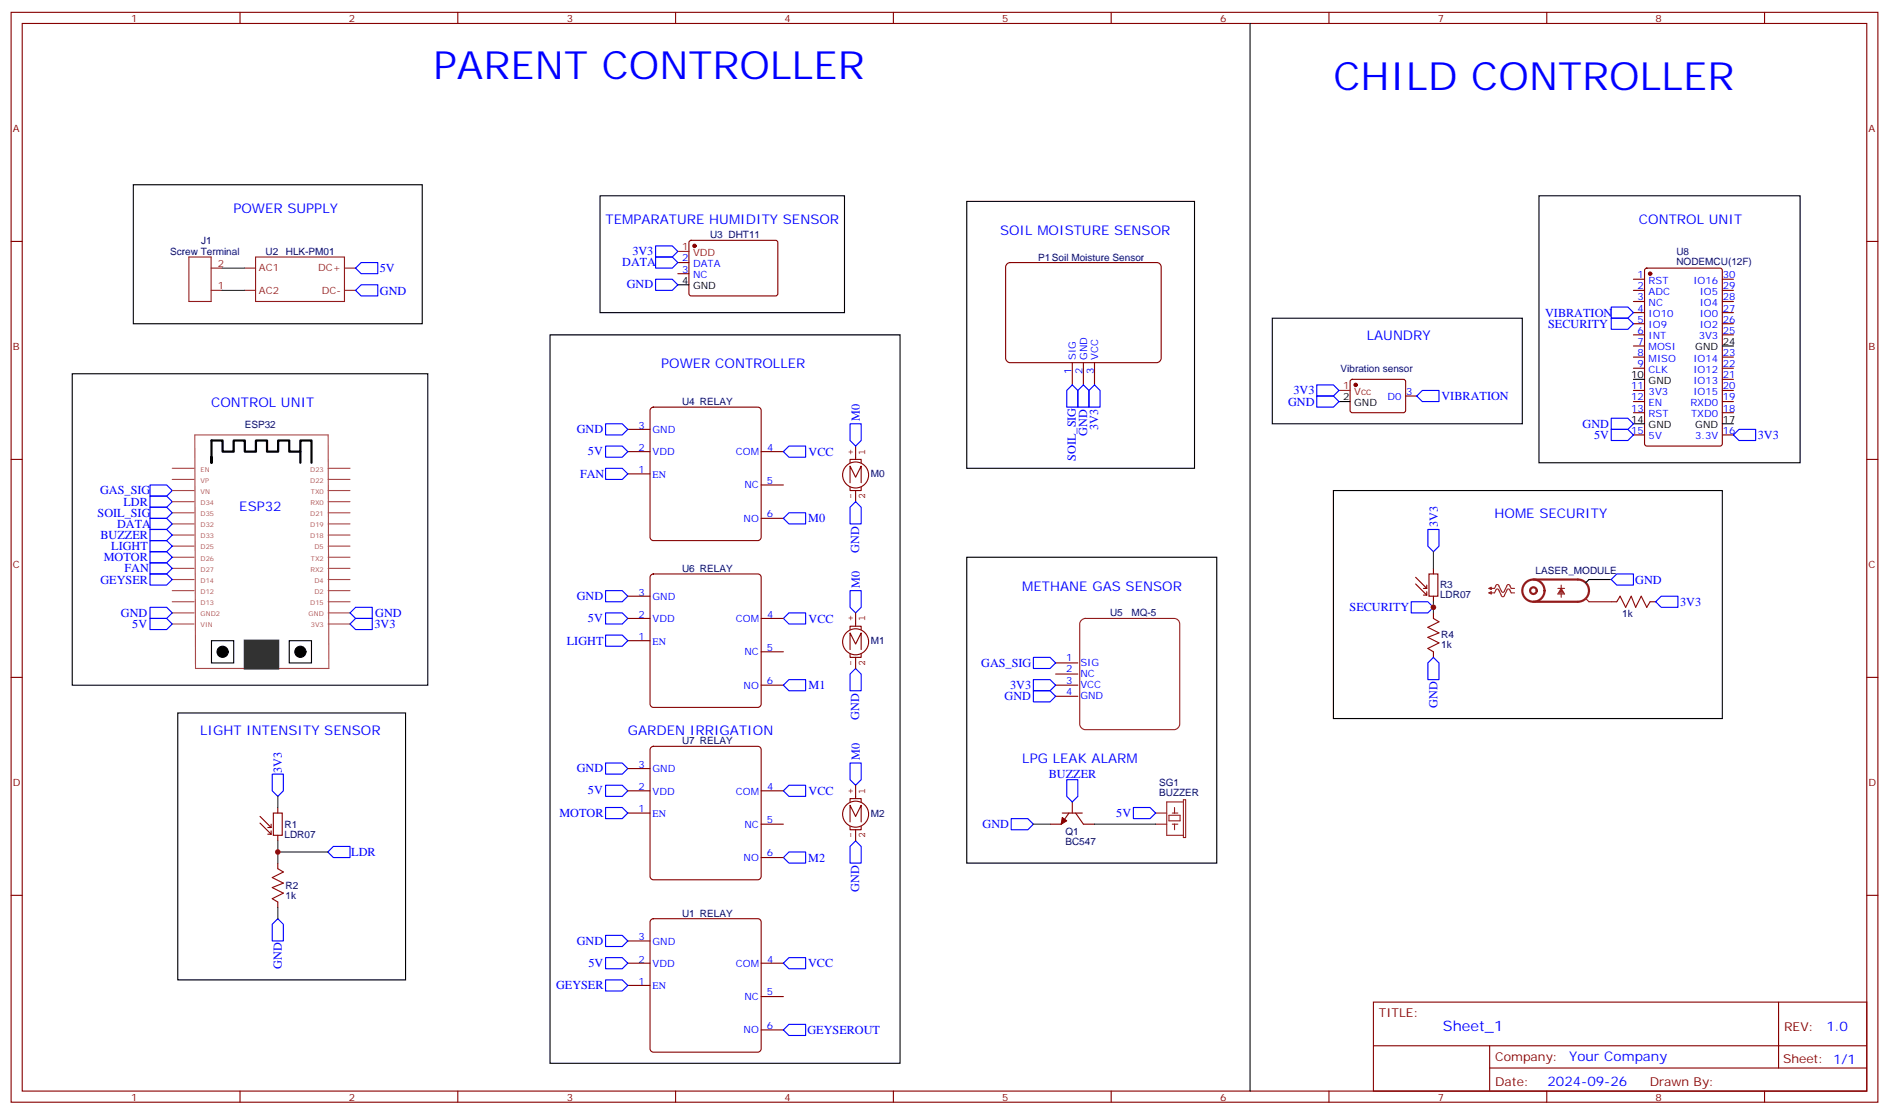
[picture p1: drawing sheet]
<svg xmlns="http://www.w3.org/2000/svg" width="600mm" height="353mm" viewBox="0 0 600 353" stroke-linecap="round" stroke-linejoin="round" font-family="sans-serif">
<g fill="none" stroke="#870000" stroke-width=".35">
<path d="M3.5 3.9h592.7v345.7h-592.7zM7.1 7.4h585.6v338.7h-585.6zM76.2 3.9v3.5M145.3 3.9v3.5M214.5 3.9v3.5M283.6 3.9v3.5M352.8 3.9v3.5M421.9 3.9v3.5M491.1 3.9v3.5M560.2 3.9v3.5M3.5 76.6h3.6M219 76.4l.4-.2 27.1 .1 .4 .6v16.5l-.7 .5-27-.1-.5-.6v-16.3z"/>
<path d="M592.7 76.6h3.5M215.2 83.3h3.5M215.2 86.8h3.5M199.3 136.2h7.1M206.6 129.6l.8-.4h33.2l.8 .4 .3 .6v40.2l-.5 .9-.6 .2h-33.2l-.8-.5-.2-.6v-40.2zM3.5 145.7h3.6M199.3 150.3h7.1M199.3 143.3h7.1M241.7 143.3h7M241.7 153.8h7M592.7 145.7h3.5M241.7 164.4h7"/>
<path d="M3.5 214.9h3.6M592.7 214.9h3.5M3.5 284h3.6M592.7 284h3.5M436 317.9h156.7v28.2h-156.7zM564.7 317.9v20.9M436.1 331.7h156.4M472.9 338.8h119.6M472.9 331.7v14.1M76.2 346.1v3.5M145.3 346.1v3.5M214.5 346.1v3.5"/>
<path d="M283.6 346.1v3.5M352.8 346.1v3.5M421.9 346.1v3.5M491.1 346.1v3.5M560.2 346.1v3.5"/>
</g>
<path d="M77.6 92.1h3.5M77.6 85.1h3.5M81.1 81.5h28.3v14.1h-28.3zM109.4 92.1h3.5M109.4 85.1h3.5" fill="none" stroke="#8c2424" stroke-width=".35"/>
<circle cx="220.5" cy="78" r=".53" fill="#870000" stroke="#870000" stroke-width=".35"/>
<path d="M215.2 79.8h3.5" fill="none" stroke="#f00" stroke-width=".35"/>
<path d="M215.2 90.3h3.5" fill="none" stroke="#000" stroke-width=".35"/>
<path d="M269.9 154.6v1h3.5v-1M269.9 146.8v-1.1h3.5v1.1M269.9 153.1v-5.3l1.7 3.6 1.8-3.6v5.3M271.6 141.5v4.2M271.6 155.6v3.5M275.8 150.7a4.1 4.1 0 0 0-5.9-3.8 4.1 4.1 0 0 0-.9 7 4.1 4.1 0 0 0 6.6-2.2l.2-.8" fill="none" stroke="#850000" stroke-width=".35"/>
<path d="M319.6 83.9l1.1-.6h46.5a1.41 1.41 0 0 1 1.5 1.4v28.9a1.51 1.51 0 0 1-1.5 1.4h-46.5a1.51 1.51 0 0 1-1.4-1.4v-28.9z" fill="#fff" stroke="#800000" stroke-width=".35"/>
<g fill="none" stroke="#870000" stroke-width=".35">
<path d="M518.6 88.6h3.5M518.6 92.1h3.5M518.6 95.6h3.5M518.6 99.2h3.5M522.3 85.3l.5-.2h23.3l.7 .4v55.3l-.5 .6-23.5 .1-.6-.5-.1-55.2zM546.8 88.6h3.5M546.8 92.1h3.5M546.8 95.6h3.5M546.8 99.2h3.5M340.4 115v7.1M344 115v7.1M347.5 115v7.1"/>
<path d="M518.6 102.7h3.5M518.6 106.2h3.5M518.6 109.7h3.5M518.6 113.3h3.5M518.6 116.8h3.5M546.8 102.7h3.5M546.8 106.2h3.5M546.8 113.3h3.5M546.8 116.8h3.5M428.9 120.5l.4-.2 16.5 .1 .5 .6-.1 9.5-.6 .4h-16.5l-.5-.7v-9.2zM446.3 125.6h3.5M518.6 123.9h3.5"/>
<path d="M518.6 127.4h3.5M518.6 130.9h3.5M518.6 138h3.5M546.8 123.9h3.5M546.8 127.4h3.5M546.8 130.9h3.5M546.8 138h3.5M546.8 120.3h3.5M199.3 196.2h7.1M199.3 189.1h7.1M206.6 182.5l.8-.4h33.2l.8 .4 .3 .6v40.2l-.5 .9-.6 .2h-33.2l-.8-.5-.2-.6v-40.2zM241.7 196.2h7"/>
<path d="M455.1 194.4v1.8M511.5 190.9h1.8M523.9 190.9h1.7M199.3 203.2h7.1M241.7 217.3h7M241.7 206.8h7M335.1 210.3h7.1M335.1 213.8h7.1M335.1 217.3h7.1M455.1 206.8v1.7M206.6 237.2l.8-.5h33.2l.8 .5 .3 .6v40.2l-.5 .9-.6 .2h-33.2l-.8-.5-.2-.6v-40.2zM335.1 220.9h7.1"/>
<path d="M199.3 257.9h7.1M199.3 250.9h7.1M199.3 243.8h7.1M241.7 250.9h7M337.3 257.9h6.3M339.4 257.9l-2.5 3.5h-3.5M340.4 254.4v3.5M341.5 257.9l2.5 3.5h3.5M88.2 273.8v1.8M241.7 261.4h7M241.7 272h7M88.2 286.1v1.8"/>
<path d="M199.3 298.5h7.1M206.6 291.9l.8-.5h33.2l.8 .5 .3 .6v40.2l-.5 .9-.6 .2h-33.2l-.8-.5-.2-.6v-40.2zM199.3 312.6h7.1M199.3 305.5h7.1M241.7 305.5h7M241.7 316.1h7M241.7 326.7h7"/>
</g>
<g fill="none" stroke="#8c2424" stroke-width=".35">
<path d="M60 81.5h7v14.1h-7zM67 92.1h3.6M67 85.1h3.6M343.4 196.7l1.2-.5h28.2l1.2 .5 .5 1.2v31.8l-.5 1.2-1.2 .6h-28.2l-1.3-.6-.5-1.2v-31.8zM472.7 186.7h1.8l.3-.8a.53 .53 0 0 1 .6-.5 .53 .53 0 0 1 .5 .5l.7 1.5a.53 .53 0 0 0 .5 .5 .53 .53 0 0 0 .6-.5l.7-1.5a.53 .53 0 0 1 .5-.5 .53 .53 0 0 1 .5 .5l.4 .8h1M472.7 188.1h1.8l.3-.7a.53 .53 0 0 1 .6-.6 .53 .53 0 0 1 .5 .6l.7 1.4a.53 .53 0 0 0 .5 .5 .53 .53 0 0 0 .6-.5l.7-1.4a.53 .53 0 0 1 .5-.6 .53 .53 0 0 1 .5 .6l.4 .7h1M472.7 186.7l.7-.4v.7zM472.7 188.1l.7-.4v.7zM494.6 186.7h2.1M495.7 187.4l.7 .7h-1.5zM495.7 186.7l1 1.7h-2.1zM495.7 187l.3 .7h-.7z"/>
<path d="M495.7 185.6v1.1M495.7 188.4v1.1M366.9 257.9h3.5M371.1 258.6h3.5v1.8h-3.5zM372.2 257.9h1.7M372.9 256.2v1.7M375.7 254.4h-5.3v10.6h5.3M375.7 253.7h.7v12h-.7zM366.9 261.4h3.5M372.2 261.4h1.7M372.9 261.4v1.8"/>
</g>
<g fill="none" stroke="#00f" stroke-width=".35">
<path d="M208.1 78h5.3l1.8 1.8-1.8 1.7h-5.3zM112.9 85.1l1.8-1.8h5.2v3.5h-5.2zM114.7 90.3h5.2v3.6h-5.2l-1.8-1.8zM208.1 88.6h5.3l1.8 1.7-1.8 1.8h-5.3zM208.1 81.5h5.3l1.8 1.8-1.8 1.8h-5.3zM511.5 97.4h5.3l1.8 1.8-1.8 1.7h-5.3zM511.5 100.9h5.3l1.8 1.8-1.8 1.8h-5.3zM192.3 134.4h5.3l1.7 1.8-1.7 1.8h-5.3zM269.9 134.4h3.5v5.3l-1.8 1.8-1.7-1.8zM340.4 122.1l1.8 1.8v5.3h-3.5v-5.3zM342.2 123.9l1.8-1.8 1.7 1.8v5.3h-3.5zM347.5 122.1l1.7 1.8v5.3h-3.5v-5.3z"/>
<path d="M418 122.1h5.3l1.8 1.8-1.8 1.7h-5.3zM418 125.6h5.3l1.8 1.8-1.8 1.8h-5.3zM449.8 125.6l1.8-1.7h5.2v3.5h-5.2zM511.5 136.2h5.3l1.8 1.8-1.8 1.7h-5.3zM511.5 132.7h5.3l1.8 1.7-1.8 1.8h-5.3zM550.3 138l1.8-1.8h5.3v3.5h-5.3zM47.6 153.8h5.3l1.8 1.8-1.8 1.8h-5.3zM47.6 157.4h5.3l1.8 1.7-1.8 1.8h-5.3zM192.3 141.5h5.3l1.7 1.8-1.7 1.7h-5.3zM192.3 148.6h5.3l1.7 1.7-1.7 1.8h-5.3zM248.7 143.3l1.8-1.8h5.3v3.5h-5.3zM271.6 159.1l1.8 1.8v5.3h-3.5v-5.3z"/>
<path d="M47.6 164.4h5.3l1.8 1.8-1.8 1.8h-5.3zM47.6 160.9h5.3l1.8 1.8-1.8 1.7h-5.3zM47.6 168h5.3l1.8 1.7-1.8 1.8h-5.3zM47.6 178.5h5.3l1.8 1.8-1.8 1.8h-5.3zM47.6 175h5.3l1.8 1.8-1.8 1.7h-5.3zM47.6 171.5h5.3l1.8 1.7-1.8 1.8h-5.3zM248.7 164.4l1.8-1.7h5.3v3.5h-5.3zM453.3 168h3.5v5.2l-1.7 1.8-1.8-1.8zM47.6 192.7h5.3l1.8 1.7-1.8 1.8h-5.3zM47.6 196.2h5.3l1.8 1.7-1.8 1.8h-5.3zM47.6 182.1h5.3l1.8 1.7-1.8 1.8h-5.3zM111.1 197.9l1.8-1.7h5.3v3.5h-5.3z"/>
<path d="M111.1 194.4l1.8-1.7h5.3v3.5h-5.3zM192.3 194.4h5.3l1.7 1.8-1.7 1.7h-5.3zM192.3 187.4h5.3l1.7 1.7-1.7 1.8h-5.3zM248.7 196.2l1.8-1.8h5.3v3.5h-5.3zM269.9 187.4h3.5v5.3l-1.8 1.7-1.7-1.7zM448 190.9h5.3l1.8 1.8-1.8 1.7h-5.3zM511.5 183.8l1.8-1.7h5.3v3.5h-5.3zM525.6 190.9l1.8-1.8h5.3v3.6h-5.3zM192.3 201.5h5.3l1.7 1.7-1.7 1.8h-5.3zM248.7 217.3l1.8-1.7h5.3v3.5h-5.3zM271.6 212.1l1.8 1.7v5.3h-3.5v-5.3zM328.1 219.1h5.3l1.7 1.8-1.7 1.7h-5.3z"/>
<path d="M328.1 215.6h5.3l1.7 1.7-1.7 1.8h-5.3zM328.1 208.5h5.3l1.7 1.8-1.7 1.8h-5.3zM455.1 208.5l1.7 1.8v5.3h-3.5v-5.3zM86.4 245.6h3.6v5.3l-1.8 1.7-1.8-1.7zM192.3 249.1h5.3l1.7 1.8-1.7 1.7h-5.3zM192.3 242h5.3l1.7 1.8-1.7 1.8h-5.3zM192.3 256.2h5.3l1.7 1.7-1.7 1.8h-5.3zM248.7 250.9l1.8-1.8h5.3v3.5h-5.3zM269.9 242h3.5v5.3l-1.8 1.8-1.7-1.8zM321 259.7h5.3l1.8 1.7-1.8 1.8h-5.3zM338.7 247.3h3.5v5.3l-1.8 1.8-1.7-1.8zM359.8 256.2h5.3l1.8 1.7-1.8 1.8h-5.3z"/>
<path d="M104.1 270.3l1.7-1.8h5.3v3.5h-5.3zM248.7 272l1.8-1.7h5.3v3.5h-5.3zM271.6 266.7l1.8 1.8v5.3h-3.5v-5.3zM86.4 293.2l1.8-1.8 1.8 1.8v5.3h-3.6zM192.3 296.7h5.3l1.7 1.8-1.7 1.7h-5.3zM192.3 303.8h5.3l1.7 1.7-1.7 1.8h-5.3zM192.3 310.8h5.3l1.7 1.8-1.7 1.8h-5.3zM248.7 305.5l1.8-1.7h5.3v3.5h-5.3zM248.7 326.7l1.8-1.8h5.3v3.6h-5.3z"/>
</g>
<path d="M70.6 85.1h7M70.6 92.1h7M455.1 175v5.3M455.1 190.9v3.5M88.2 252.6v3.6M88.2 266.7v7.1M88.2 270.3h15.9M328.1 261.4h5.3M347.5 261.4h19.4M88.2 287.9v3.5" fill="none" stroke="#008700" stroke-width=".35"/>
<g fill="none" stroke="#000" stroke-width=".35">
<path d="M396.9 7.4v338.7M42.3 58.6h91.8v44.1h-91.8zM190.5 62.1h77.6v37.1h-77.6zM306.9 63.9h72.3v84.7h-72.3zM22.9 118.6h112.9v98.7h-112.9zM174.6 106.2h111.2v231.1h-111.2zM403.9 100.9h79.4v33.5h-79.4zM546.8 109.7h3.5M425.1 127.4h3.5M518.6 120.3h3.5M518.6 134.4h3.5M546.8 134.4h3.5"/>
<path d="M423.3 155.6h123.5v72.3h-123.5zM306.9 176.8h79.4v97h-79.4zM511.5 183.8h-7l-1.1 1.1M67.1 203.2h7.1v7.1h-7.1zM91.8 203.2h7.1v7.1h-7.1zM56.4 226.2h72.4v84.6h-72.4z"/>
</g>
<g fill="none" stroke="#850000" stroke-width=".35">
<path d="M269.9 199.7v-1.1h3.5v1.1M271.6 194.4v4.2M449.4 185.2l3.6 3.6M449.4 183.1l3.6 3.6M451.9 188.8h1.1M451.9 186.7h1.1M453 185.6v1.1M453 187.7v1.1M453.7 182.1h2.8v7h-2.8zM455.1 180.3v1.8M455.1 189.1v1.8M269.9 207.5v1h3.5v-1"/>
<path d="M269.9 206.1v-5.3l1.7 3.5 1.8-3.5v5.3M271.6 208.5v3.6M275.8 203.6a4.1 4.1 0 0 0-5.9-3.7 4.1 4.1 0 0 0-.9 6.9 4.1 4.1 0 0 0 6.6-2.2l.2-.8M82.5 259l3.6 3.5M86.8 257.9h2.8v7.1h-2.8zM88.2 256.2v1.7M269.9 254.4v-1.1h3.5v1.1M271.6 249.1v4.2M275.8 258.3a4.1 4.1 0 0 0-5.9-3.8 4.1 4.1 0 0 0-.9 7 4.1 4.1 0 0 0 6.6-2.2l.2-.8M82.5 261.1l3.6 3.5M85 264.6h1.1M85 262.5h1.1"/>
<path d="M86.1 261.4v1.1M86.1 263.6v1M88.2 265v1.7M269.9 262.1v1.1h3.5v-1.1M269.9 260.7v-5.3l1.7 3.6 1.8-3.6v5.3M271.6 263.2v3.5"/>
</g>
<path d="M455.1 196.2l1.7 1-3.5 1.8 3.5 1.8-3.5 1.4 3.5 1.7-3.5 1.8 1.8 1.1M513.3 190.9l1-1.8 1.8 3.6 1.8-3.6 1.4 3.6 1.8-3.6 1.7 3.6 1.1-1.8M88.2 275.6l1.8 1-3.6 1.8 3.6 1.7-3.6 1.5 3.6 1.7-3.6 1.8 1.8 1" fill="none" stroke="#a10000" stroke-width=".35"/>
<g fill="#870000" stroke="#870000" stroke-width=".35">
<path d="M337.3 259.3l1.4 1.1-1.8 1z"/>
<circle cx="523.9" cy="86.8" r=".53"/>
<circle cx="430.4" cy="122.1" r=".53"/>
</g>
<g fill="none" stroke="#a64a4a" stroke-width=".35">
<path d="M61.8 138h42.4l.2 74.1h-42.3zM54.7 159.1h6.9M54.7 155.6h6.9M54.7 152.1h6.9M54.7 148.6h6.9M104.2 159.1h6.9M104.2 155.6h6.9M104.2 152.1h6.9M104.2 148.6h6.9M54.7 176.8h6.9M54.7 173.2h6.9M54.7 169.7h6.9"/>
<path d="M54.7 166.2h6.9M54.7 162.7h6.9M104.2 176.8h6.9M104.2 173.2h6.9M104.2 169.7h6.9M104.2 166.2h6.9M104.2 162.7h6.9M54.7 197.9h6.9M54.7 194.4h6.9M54.7 190.9h6.9M54.7 187.4h6.9M54.7 183.8h6.9"/>
<path d="M54.7 180.3h6.9M104.2 197.9h6.9M104.2 194.4h6.9M104.2 190.9h6.9M104.2 187.4h6.9M104.2 183.8h6.9M104.2 180.3h6.9"/>
</g>
<path d="M77.7 203.2h10.6v8.9h-10.6z" fill="#333" stroke="#333" stroke-width=".71"/>
<g fill="#000" stroke="#000" stroke-width=".35">
<circle cx="70.7" cy="206.8" r="1.76"/>
<circle cx="95.4" cy="206.8" r="1.76"/>
</g>
<path d="M67.1 145v1.8v-7.1h3.6v3.6h3.5v-3.6h3.5v3.6h3.6v-3.6h3.5v3.6h3.5v-3.6h3.5v3.6h3.6v-3.6h3.5v7.1M95.4 143.3v3.5" fill="none" stroke="#000" stroke-width=".71"/>
<g fill="none" stroke="#8c2424" stroke-width=".71">
<path d="M486.8 183.8h14.1a3.5 3.5 0 0 1 3.6 3.6 3.5 3.5 0 0 1-3.6 3.5h-14.1"/>
<circle cx="486.8" cy="187.4" r="1.06"/>
<circle cx="486.8" cy="187.4" r="3.5"/>
</g>
<path d="M425.1 123.9h3.5M503.4 189.8l1.1 1.1h7" fill="none" stroke="#f00" stroke-width=".35"/>
<g fill="#c00">
<circle cx="88.2" cy="270.3" r=".88"/>
<circle cx="455.1" cy="192.7" r=".88"/>
</g>
<path d="M488.6 62.1h82.9v84.7h-82.9z" fill="none" stroke="#000" stroke-width=".35"/>
<g font-size="12.3" fill="#00f">
<text x="137.6" y="25.1">PARENT CONTROLLER</text>
<text x="423.3" y="28.6">CHILD CONTROLLER</text>
</g>
<text font-size="4.6" fill="#00f" x="458.1" y="326.9">Sheet_1</text>
<g font-size="4.2" fill="#00f">
<text x="74.1" y="67.4">POWER SUPPLY</text>
<text x="192.3" y="70.9">TEMPARATURE HUMIDITY SENSOR</text>
<text x="520.3" y="70.9">CONTROL UNIT</text>
<text x="317.5" y="74.5">SOIL MOISTURE SENSOR</text>
<text x="433.9" y="108">LAUNDRY</text>
<text x="209.9" y="116.8">POWER CONTROLLER</text>
<text x="67" y="129.2">CONTROL UNIT</text>
<text x="76" y="162.2">ESP32</text>
<text x="474.5" y="164.4">HOME SECURITY</text>
<text x="324.6" y="187.4">METHANE GAS SENSOR</text>
<text x="63.5" y="233.2">LIGHT INTENSITY SENSOR</text>
<text x="199.3" y="233.2">GARDEN IRRIGATION</text>
<text x="324.6" y="242">LPG LEAK ALARM</text>
<text x="579.8" y="327.1">1.0</text>
<text x="498.2" y="336.7">Your Company</text>
<text x="491.3" y="344.5">2024-09-26</text>
</g>
<g font-size="3.9" fill="#00f">
<text x="200.8" y="81">3V3</text>
<text x="120.6" y="86.4">5V</text>
<text x="197.5" y="84.5">DATA</text>
<text x="120.6" y="93.4">GND</text>
<text x="199" y="91.5">GND</text>
<text x="490.5" y="100.4">VIBRATION</text>
<text x="491.5" y="104">SECURITY</text>
<text x="410.7" y="125.1">3V3</text>
<text x="409" y="128.7">GND</text>
<text x="457.7" y="127">VIBRATION</text>
<text x="183.1" y="137.4">GND</text>
<text x="273" y="133.5" transform="rotate(-90 273 133.5)">M0</text>
<text x="348.7" y="136.3" transform="rotate(-90 348.7 136.3)">3V3</text>
<text x="502.4" y="135.7">GND</text>
<text x="345.1" y="138.3" transform="rotate(-90 345.1 138.3)">GND</text>
<text x="506.1" y="139.2">5V</text>
<text x="558.1" y="139.2">3V3</text>
<text x="186.7" y="144.4">5V</text>
<text x="256.7" y="144.6">VCC</text>
<text x="341.6" y="146.2" transform="rotate(-90 341.6 146.2)">SOIL_SIG</text>
<text x="184.1" y="151.6">FAN</text>
<text x="31.8" y="156.8">GAS_SIG</text>
<text x="39.2" y="160.4">LDR</text>
<text x="31" y="163.9">SOIL_SIG</text>
<text x="37.2" y="167.5">DATA</text>
<text x="256.6" y="165.7">M0</text>
<text x="456.5" y="167.1" transform="rotate(-90 456.5 167.1)">3V3</text>
<text x="31.9" y="171">BUZZER</text>
<text x="32.9" y="178">MOTOR</text>
<text x="35.3" y="174.5">LIGHT</text>
<text x="272.8" y="175.4" transform="rotate(-90 272.8 175.4)">GND</text>
<text x="31.9" y="185.1">GEYSER</text>
<text x="39.5" y="181.6">FAN</text>
<text x="519.2" y="185.2">GND</text>
<text x="183.1" y="190.3">GND</text>
<text x="273" y="186.4" transform="rotate(-90 273 186.4)">M0</text>
<text x="38.4" y="195.7">GND</text>
<text x="119.1" y="195.8">GND</text>
<text x="186.7" y="197.3">5V</text>
<text x="256.7" y="197.5">VCC</text>
<text x="428.5" y="193.9">SECURITY</text>
<text x="533.4" y="192.2">3V3</text>
<text x="42" y="199.1">5V</text>
<text x="118.9" y="199.4">3V3</text>
<text x="180" y="204.5">LIGHT</text>
<text x="311.5" y="211.5">GAS_SIG</text>
<text x="256.7" y="218.7">M1</text>
<text x="320.7" y="218.6">3V3</text>
<text x="318.9" y="222">GND</text>
<text x="456.4" y="224.4" transform="rotate(-90 456.4 224.4)">GND</text>
<text x="272.8" y="228.3" transform="rotate(-90 272.8 228.3)">GND</text>
<text x="89.4" y="245.2" transform="rotate(-90 89.4 245.2)">3V3</text>
<text x="183.1" y="245">GND</text>
<text x="273" y="241.1" transform="rotate(-90 273 241.1)">M0</text>
<text x="333" y="246.9">BUZZER</text>
<text x="186.7" y="252">5V</text>
<text x="256.7" y="252.2">VCC</text>
<text x="177.6" y="259.2">MOTOR</text>
<text x="311.9" y="262.7">GND</text>
<text x="354.4" y="259.1">5V</text>
<text x="111.5" y="271.6">LDR</text>
<text x="256.6" y="273.3">M2</text>
<text x="272.8" y="283" transform="rotate(-90 272.8 283)">GND</text>
<text x="183.1" y="299.6">GND</text>
<text x="89.5" y="307.3" transform="rotate(-90 89.5 307.3)">GND</text>
<text x="186.8" y="306.8">5V</text>
<text x="256.6" y="306.9">VCC</text>
<text x="176.5" y="313.9">GEYSER</text>
<text x="256.3" y="328.1">GEYSEROUT</text>
</g>
<g font-size="3.9" fill="#800">
<text x="437.8" y="322.5">TITLE:</text>
<text x="566.4" y="327.1">REV:</text>
<text x="474.7" y="336.7">Company:</text>
<text x="566.1" y="337.3">Sheet: 1/1</text>
<text x="474.7" y="344.3">Date:</text>
<text x="523.7" y="344.4">Drawn By:</text>
</g>
<g font-size="3.2" fill="#800">
<text x="41.6" y="6.9">1</text>
<text x="110.8" y="6.9">2</text>
<text x="179.9" y="6.9">3</text>
<text x="249.1" y="6.9">4</text>
<text x="318.2" y="6.9">5</text>
<text x="387.3" y="6.9">6</text>
<text x="456.5" y="6.9">7</text>
<text x="525.6" y="6.9">8</text>
<text x="4.1" y="42">A</text>
<text x="593.2" y="42">A</text>
<text x="4.1" y="111.2">B</text>
<text x="593.2" y="111.2">B</text>
<text x="4.1" y="180.3">C</text>
<text x="593.2" y="180.3">C</text>
<text x="4.1" y="249.4">D</text>
<text x="593.2" y="249.4">D</text>
<text x="41.6" y="349.1">1</text>
<text x="110.8" y="349.1">2</text>
<text x="179.9" y="349.1">3</text>
<text x="249.1" y="349.1">4</text>
<text x="318.2" y="349.1">5</text>
<text x="387.3" y="349.1">6</text>
<text x="456.5" y="349.1">7</text>
<text x="525.6" y="349.1">8</text>
</g>
<g font-size="3.2" fill="#000080">
<text x="63.9" y="77.2">J1</text>
<text x="225.4" y="75.6">U3 DHT11</text>
<text x="54" y="80.9">Screw Terminal</text>
<text x="84.3" y="80.9">U2</text>
<text x="90.7" y="80.9">HLK-PM01</text>
<text x="329.6" y="82.7">P1Soil Moisture Sensor</text>
<text x="532.2" y="84">NODEMCU(12F)</text>
<text x="532.2" y="81">U8</text>
<text x="425.6" y="118">Vibration sensor</text>
<text x="216.5" y="128.5">U4 RELAY</text>
<text x="77.7" y="135.7">ESP32</text>
<text x="276.5" y="151.4">M0</text>
<text x="216.5" y="181.4">U6 RELAY</text>
<text x="487.5" y="182.1">LASER_MODULE</text>
<text x="457.2" y="189.8">LDR07</text>
<text x="457.2" y="186.7">R3</text>
<text x="352.4" y="195.5">U5</text>
<text x="359.2" y="195.5">MQ-5</text>
<text x="515" y="195.6">1k</text>
<text x="457.6" y="202.5">R4</text>
<text x="276.5" y="204.4">M1</text>
<text x="457.6" y="205.7">1k</text>
<text x="216.5" y="236.1">U7 RELAY</text>
<text x="368" y="249.4">SG1</text>
<text x="368" y="252.6">BUZZER</text>
<text x="90.3" y="262.5">R1</text>
<text x="276.5" y="259">M2</text>
<text x="90.3" y="265.7">LDR07</text>
<text x="338.2" y="268.1">BC547</text>
<text x="338.2" y="265">Q1</text>
<text x="90.7" y="281.9">R2</text>
<text x="90.7" y="285.1">1k</text>
<text x="216.5" y="290.8">U1 RELAY</text>
</g>
<g font-size="3.2" fill="#f00">
<text x="216.5" y="79.4">1</text>
<text x="220" y="81.2">VDD</text>
<text x="426.4" y="123.5">1</text>
<text x="429.9" y="125.3">Vcc</text>
</g>
<g font-size="3.2" fill="#00f">
<text x="216.5" y="82.9">2</text>
<text x="216.5" y="86.5">3</text>
<text x="220" y="84.7">DATA</text>
<text x="220" y="88.2">NC</text>
<text x="519.9" y="88.2">1</text>
<text x="523.4" y="90">RST</text>
<text x="537.6" y="90">IO16</text>
<text x="547" y="88.2">30</text>
<text x="519.9" y="91.8">2</text>
<text x="519.9" y="95.3">3</text>
<text x="523.4" y="93.5">ADC</text>
<text x="539.7" y="93.5">IO5</text>
<text x="547" y="95.3">28</text>
<text x="547" y="91.8">29</text>
<text x="519.9" y="98.8">4</text>
<text x="523.4" y="97">NC</text>
<text x="523.4" y="100.6">IO10</text>
<text x="539.7" y="100.6">IO0</text>
<text x="539.7" y="97">IO4</text>
<text x="547" y="98.8">27</text>
<text x="519.9" y="102.3">5</text>
<text x="519.9" y="105.9">6</text>
<text x="523.4" y="104.1">IO9</text>
<text x="523.4" y="107.6">INT</text>
<text x="539.3" y="107.6">3V3</text>
<text x="539.7" y="104.1">IO2</text>
<text x="547" y="105.9">25</text>
<text x="547" y="102.3">26</text>
<text x="519.9" y="109.4">7</text>
<text x="519.9" y="112.9">8</text>
<text x="523.4" y="111.2">MOSI</text>
<text x="547" y="112.9">23</text>
<text x="340.2" y="118.7" transform="rotate(-90 340.2 118.7)">1</text>
<text x="341.6" y="114.3" transform="rotate(-90 341.6 114.3)">SIG</text>
<text x="343.7" y="118.7" transform="rotate(-90 343.7 118.7)">2</text>
<text x="345.1" y="114.3" transform="rotate(-90 345.1 114.3)">GND</text>
<text x="347.3" y="118.7" transform="rotate(-90 347.3 118.7)">3</text>
<text x="348.7" y="114.3" transform="rotate(-90 348.7 114.3)">VCC</text>
<text x="519.9" y="116.5">9</text>
<text x="523.4" y="114.7">MISO</text>
<text x="523.4" y="118.2">CLK</text>
<text x="537.6" y="118.2">IO12</text>
<text x="537.6" y="114.7">IO14</text>
<text x="547" y="120">21</text>
<text x="547" y="116.5">22</text>
<text x="446.4" y="125.3">3</text>
<text x="517.9" y="123.5">11</text>
<text x="523.4" y="125.3">3V3</text>
<text x="537.6" y="125.3">IO15</text>
<text x="537.6" y="121.7">IO13</text>
<text x="547" y="123.5">20</text>
<text x="440.5" y="127">D0</text>
<text x="517.9" y="127">12</text>
<text x="517.9" y="130.6">13</text>
<text x="523.4" y="128.8">EN</text>
<text x="536.7" y="128.8">RXD0</text>
<text x="547" y="130.6">18</text>
<text x="547" y="127">19</text>
<text x="202.7" y="136">3</text>
<text x="207.2" y="137.4">GND</text>
<text x="517.9" y="137.6">15</text>
<text x="523.4" y="132.3">RST</text>
<text x="536.9" y="132.3">TXD0</text>
<text x="547" y="137.6">16</text>
<text x="202.7" y="143.1">2</text>
<text x="243.5" y="143.1">4</text>
<text x="523.4" y="139.4">5V</text>
<text x="538.1" y="139.4">3.3V</text>
<text x="207.2" y="144.5">VDD</text>
<text x="233.7" y="144.5">COM</text>
<text x="202.7" y="150.1">1</text>
<text x="207.2" y="151.5">EN</text>
<text x="236.4" y="154.9">NC</text>
<text x="243.4" y="153.5">5</text>
<text x="236.1" y="165.5">NO</text>
<text x="243.4" y="164.1">6</text>
<text x="202.7" y="188.9">3</text>
<text x="207.2" y="190.3">GND</text>
<text x="202.7" y="196">2</text>
<text x="207.2" y="197.4">VDD</text>
<text x="233.7" y="197.4">COM</text>
<text x="243.5" y="196">4</text>
<text x="202.7" y="203">1</text>
<text x="207.2" y="204.5">EN</text>
<text x="236.4" y="207.8">NC</text>
<text x="243.4" y="206.4">5</text>
<text x="338.5" y="209.8">1</text>
<text x="338.5" y="213.3">2</text>
<text x="343" y="211.2">SIG</text>
<text x="343" y="214.7">NC</text>
<text x="236.1" y="218.4">NO</text>
<text x="243.4" y="217">6</text>
<text x="338.5" y="216.8">3</text>
<text x="338.5" y="220.4">4</text>
<text x="343" y="218.2">VCC</text>
<text x="343" y="221.8">GND</text>
<text x="202.7" y="243.6">3</text>
<text x="207.2" y="245">GND</text>
<text x="202.7" y="250.7">2</text>
<text x="243.5" y="250.7">4</text>
<text x="202.7" y="257.7">1</text>
<text x="207.2" y="252.1">VDD</text>
<text x="233.7" y="252.1">COM</text>
<text x="207.2" y="259.1">EN</text>
<text x="236.4" y="262.5">NC</text>
<text x="243.4" y="261.1">5</text>
<text x="236.1" y="273.1">NO</text>
<text x="243.4" y="271.7">6</text>
<text x="202.7" y="298.3">3</text>
<text x="207.2" y="299.7">GND</text>
<text x="202.7" y="305.3">2</text>
<text x="243.5" y="305.3">4</text>
<text x="207.2" y="306.8">VDD</text>
<text x="233.7" y="306.8">COM</text>
<text x="202.7" y="312.4">1</text>
<text x="207.2" y="313.8">EN</text>
<text x="236.4" y="317.2">NC</text>
<text x="243.4" y="315.8">5</text>
<text x="236.1" y="327.8">NO</text>
<text x="243.4" y="326.4">6</text>
</g>
<g font-size="3.2" fill="#8d2323">
<text x="69.1" y="84.7">2</text>
<text x="82.2" y="86.1">AC1</text>
<text x="101" y="86.1">DC+</text>
<text x="69.1" y="91.8">1</text>
<text x="82.2" y="93.2">AC2</text>
<text x="102.2" y="93.2">DC-</text>
</g>
<g font-size="3.2">
<text x="216.5" y="90">4</text>
<text x="220" y="91.8">GND</text>
<text x="538.2" y="111.2">GND</text>
<text x="547" y="109.4">24</text>
<text x="517.9" y="120">10</text>
<text x="523.4" y="121.7">GND</text>
<text x="426.4" y="127">2</text>
<text x="429.9" y="128.8">GND</text>
<text x="517.9" y="134.1">14</text>
<text x="523.4" y="135.9">GND</text>
<text x="538.2" y="135.9">GND</text>
<text x="547" y="134.1">17</text>
</g>
<g font-size="3.2" fill="#840000">
<text x="270.9" y="144.2" transform="rotate(-90 270.9 144.2)">+</text>
<text x="274.6" y="144.2" transform="rotate(-90 274.6 144.2)">1</text>
<text x="270.9" y="158.3" transform="rotate(-90 270.9 158.3)">-</text>
<text x="274.6" y="158.3" transform="rotate(-90 274.6 158.3)">2</text>
<text x="270.9" y="197.1" transform="rotate(-90 270.9 197.1)">+</text>
<text x="274.6" y="197.1" transform="rotate(-90 274.6 197.1)">1</text>
<text x="270.9" y="211.2" transform="rotate(-90 270.9 211.2)">-</text>
<text x="274.6" y="211.2" transform="rotate(-90 274.6 211.2)">2</text>
<text x="270.9" y="251.8" transform="rotate(-90 270.9 251.8)">+</text>
<text x="274.6" y="251.8" transform="rotate(-90 274.6 251.8)">1</text>
<text x="270.9" y="265.9" transform="rotate(-90 270.9 265.9)">-</text>
<text x="274.6" y="265.9" transform="rotate(-90 274.6 265.9)">2</text>
</g>
<g font-size="2.1" fill="#a54b4b">
<text x="63.7" y="149.6">EN</text>
<text x="98.5" y="149.6">D23</text>
<text x="63.7" y="153.1">VP</text>
<text x="98.5" y="153.1">D22</text>
<text x="63.7" y="160.2">D34</text>
<text x="63.7" y="156.7">VN</text>
<text x="98.5" y="160.2">RX0</text>
<text x="98.7" y="156.7">TX0</text>
<text x="63.7" y="167.2">D32</text>
<text x="63.7" y="163.7">D35</text>
<text x="98.5" y="167.2">D19</text>
<text x="98.5" y="163.7">D21</text>
<text x="63.7" y="170.8">D33</text>
<text x="98.5" y="170.8">D18</text>
<text x="63.7" y="177.8">D26</text>
<text x="63.7" y="174.3">D25</text>
<text x="98.7" y="177.8">TX2</text>
<text x="99.8" y="174.3">D5</text>
<text x="63.7" y="184.9">D14</text>
<text x="63.7" y="181.3">D27</text>
<text x="98.5" y="181.3">RX2</text>
<text x="99.8" y="184.9">D4</text>
<text x="63.7" y="191.9">D13</text>
<text x="63.7" y="188.4">D12</text>
<text x="98.5" y="191.9">D15</text>
<text x="99.8" y="188.4">D2</text>
<text x="63.7" y="195.5">GND2</text>
<text x="98" y="195.5">GND</text>
<text x="63.7" y="199">VIN</text>
<text x="98.7" y="199">3V3</text>
</g>
</svg>
